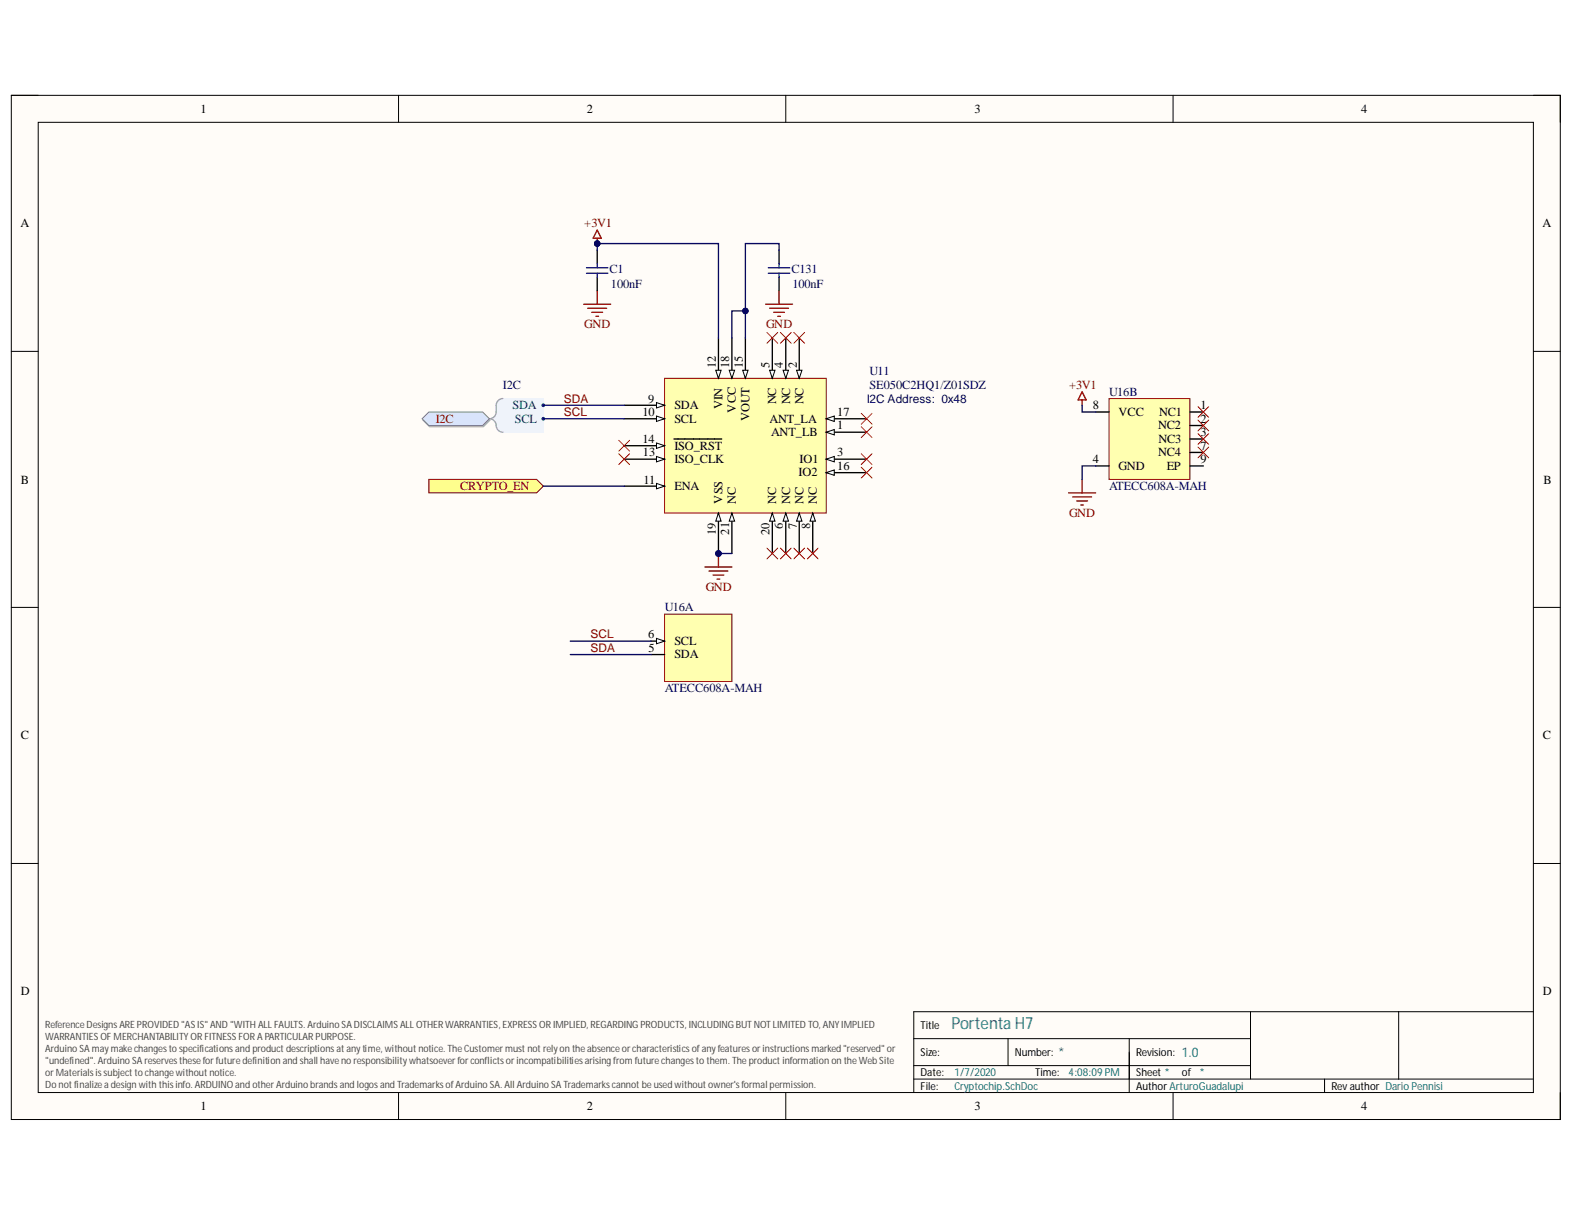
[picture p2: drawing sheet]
<svg xmlns="http://www.w3.org/2000/svg" width="279mm" height="216mm" viewBox="0 0 279 216" stroke-linecap="round" stroke-linejoin="round" font-family="sans-serif">
<path d="M2 16.9h275.1v181.9h-275.1z" fill-rule="evenodd" fill="#fffcf8"/>
<path d="M2 16.9h275.1v181.9h-275.1z" fill="none" stroke="#000" stroke-width=".18"/>
<path d="M6.8 21.7h265.6v172.3h-265.6z" fill-rule="evenodd" fill="#fffcf8"/>
<g fill="none" stroke="#000" stroke-width=".18">
<path d="M2 16.9h4.8M70.8 16.9v4.8M139.6 16.9v4.8M208.4 16.9v4.8M272.4 16.9h4.7v4.8M6.8 21.7h265.6v172.3h-265.6zM2 62.4h4.8M272.4 62.4h4.7M2 107.8h4.8M272.4 107.8h4.7M2 153.3h4.8M272.4 153.3h4.7"/>
<path d="M222.1 179.6v12M248.4 179.6v12M272.4 179.6h-110.1v14.4M70.8 194v4.8M139.6 194v4.8M162.3 184.4h59.8M162.3 191.6h110.1M162.3 189.2h59.8M179.1 184.4v4.8M200.6 184.4v9.6M208.4 194v4.8M235.3 191.6v2.4"/>
<path d="M277.1 194v4.8"/>
</g>
<path d="M106.1 40.9l.7 1.4h-1.4zM106.1 42.3v.9" fill="none" stroke="#800000" stroke-width=".24"/>
<circle cx="106.1" cy="43.2" r=".48" fill="#000080"/>
<circle cx="106.1" cy="43.2" r=".48" fill="none" stroke="#000080" stroke-width=".18"/>
<path d="M103.7 54h4.8M104.4 54.7h3.4M105.1 55.4h1.9M105.8 56.2h.5M106.1 51.6v2.4" fill="none" stroke="#800000" stroke-width=".24"/>
<path d="M106.1 44.4v2.4M106.1 49.2v2.4" fill="none" stroke="#000" stroke-width=".24"/>
<path d="M104.2 47.6h3.8M104.2 48.5h3.8M106.1 46.8v.8M106.1 48.5v.7" fill="none" stroke="#00f" stroke-width=".24"/>
<circle cx="127.6" cy="98.3" r=".48" fill="#000080"/>
<circle cx="127.6" cy="98.3" r=".48" fill="none" stroke="#000080" stroke-width=".18"/>
<path d="M118 67.2h28.8v23.9h-28.8z" fill-rule="evenodd" fill="#ffffb0"/>
<path d="M118 67.2h28.8v23.9h-28.8z" fill="none" stroke="#800000" stroke-width=".18"/>
<path d="M146.8 76.7h7.1" fill="none" stroke="#000" stroke-width=".24"/>
<path d="M146.8 76.7l1.4-.4v.9z" fill="#f8fcff"/>
<path d="M146.8 76.7l1.4-.4v.9z" fill="none" stroke="#000" stroke-width=".18"/>
<path d="M142 60v7.2" fill="none" stroke="#000" stroke-width=".24"/>
<path d="M141.5 65.7h.9l-.4 1.5z" fill="#f8fcff"/>
<path d="M141.5 65.7h.9l-.4 1.5z" fill="none" stroke="#000" stroke-width=".18"/>
<path d="M146.8 81.5h7.1" fill="none" stroke="#000" stroke-width=".24"/>
<path d="M146.8 81.5l1.4-.5v1z" fill="#f8fcff"/>
<path d="M146.8 81.5l1.4-.5v1z" fill="none" stroke="#000" stroke-width=".18"/>
<path d="M139.6 60v7.2" fill="none" stroke="#000" stroke-width=".24"/>
<path d="M139.1 65.7h1l-.5 1.5z" fill="#f8fcff"/>
<path d="M139.1 65.7h1l-.5 1.5z" fill="none" stroke="#000" stroke-width=".18"/>
<path d="M137.2 60v7.2" fill="none" stroke="#000" stroke-width=".24"/>
<path d="M136.7 65.7h1l-.5 1.5z" fill="#f8fcff"/>
<path d="M136.7 65.7h1l-.5 1.5z" fill="none" stroke="#000" stroke-width=".18"/>
<path d="M139.6 91.1v7.2" fill="none" stroke="#000" stroke-width=".24"/>
<path d="M139.6 91.1l.5 1.4h-1z" fill="#f8fcff"/>
<path d="M139.6 91.1l.5 1.4h-1z" fill="none" stroke="#000" stroke-width=".18"/>
<path d="M142 91.1v7.2" fill="none" stroke="#000" stroke-width=".24"/>
<path d="M142 91.1l.4 1.4h-.9z" fill="#f8fcff"/>
<path d="M142 91.1l.4 1.4h-.9z" fill="none" stroke="#000" stroke-width=".18"/>
<path d="M144.4 91.1v7.2" fill="none" stroke="#000" stroke-width=".24"/>
<path d="M144.4 91.1l.4 1.4h-.9z" fill="#f8fcff"/>
<path d="M144.4 91.1l.4 1.4h-.9z" fill="none" stroke="#000" stroke-width=".18"/>
<path d="M110.9 72h7.1" fill="none" stroke="#000" stroke-width=".24"/>
<path d="M116.6 71.5l1.4 .5-1.4 .4z" fill="#f8fcff"/>
<path d="M116.6 71.5l1.4 .5-1.4 .4z" fill="none" stroke="#000" stroke-width=".18"/>
<path d="M110.9 74.4h7.1" fill="none" stroke="#000" stroke-width=".24"/>
<path d="M116.6 73.9l1.4 .5-1.4 .4z" fill="#f8fcff"/>
<path d="M116.6 73.9l1.4 .5-1.4 .4z" fill="none" stroke="#000" stroke-width=".18"/>
<path d="M110.9 86.3h7.1" fill="none" stroke="#000" stroke-width=".24"/>
<path d="M116.6 85.8l1.4 .5-1.4 .5z" fill="#f8fcff"/>
<path d="M116.6 85.8l1.4 .5-1.4 .5z" fill="none" stroke="#000" stroke-width=".18"/>
<path d="M127.6 60v7.2" fill="none" stroke="#000" stroke-width=".24"/>
<path d="M127.1 65.7h1l-.5 1.5z" fill="#f8fcff"/>
<path d="M127.1 65.7h1l-.5 1.5z" fill="none" stroke="#000" stroke-width=".18"/>
<path d="M110.9 81.5h7.1" fill="none" stroke="#000" stroke-width=".24"/>
<path d="M116.6 81l1.4 .5-1.4 .5z" fill="#f8fcff"/>
<path d="M116.6 81l1.4 .5-1.4 .5z" fill="none" stroke="#000" stroke-width=".18"/>
<path d="M110.9 79.1h7.1" fill="none" stroke="#000" stroke-width=".24"/>
<path d="M116.6 78.7l1.4 .4-1.4 .5z" fill="#f8fcff"/>
<path d="M116.6 78.7l1.4 .4-1.4 .5z" fill="none" stroke="#000" stroke-width=".18"/>
<path d="M132.4 60v7.2M119.7 77.9h8.5" fill="none" stroke="#000" stroke-width=".24"/>
<path d="M131.9 65.7h1l-.5 1.5z" fill="#f8fcff"/>
<path d="M131.9 65.7h1l-.5 1.5z" fill="none" stroke="#000" stroke-width=".18"/>
<path d="M146.8 83.9h7.1" fill="none" stroke="#000" stroke-width=".24"/>
<path d="M146.8 83.9l1.4-.5v1z" fill="#f8fcff"/>
<path d="M146.8 83.9l1.4-.5v1z" fill="none" stroke="#000" stroke-width=".18"/>
<path d="M146.8 74.4h7.1" fill="none" stroke="#000" stroke-width=".24"/>
<path d="M146.8 74.4l1.4-.5v.9z" fill="#f8fcff"/>
<path d="M146.8 74.4l1.4-.5v.9z" fill="none" stroke="#000" stroke-width=".18"/>
<path d="M130 60v7.2" fill="none" stroke="#000" stroke-width=".24"/>
<path d="M129.5 65.7h1l-.5 1.5z" fill="#f8fcff"/>
<path d="M129.5 65.7h1l-.5 1.5z" fill="none" stroke="#000" stroke-width=".18"/>
<path d="M127.6 91.1v7.2" fill="none" stroke="#000" stroke-width=".24"/>
<path d="M127.6 91.1l.5 1.4h-1z" fill="#f8fcff"/>
<path d="M127.6 91.1l.5 1.4h-1z" fill="none" stroke="#000" stroke-width=".18"/>
<circle cx="127.6" cy="98.3" r=".48" fill="#000080"/>
<circle cx="127.6" cy="98.3" r=".48" fill="none" stroke="#000080" stroke-width=".18"/>
<path d="M137.2 91.1v7.2" fill="none" stroke="#000" stroke-width=".24"/>
<path d="M137.2 91.1l.5 1.4h-1z" fill="#f8fcff"/>
<path d="M137.2 91.1l.5 1.4h-1z" fill="none" stroke="#000" stroke-width=".18"/>
<path d="M130 91.1v7.2" fill="none" stroke="#000" stroke-width=".24"/>
<path d="M130 91.1l.5 1.4h-1z" fill="#f8fcff"/>
<path d="M130 91.1l.5 1.4h-1z" fill="none" stroke="#000" stroke-width=".18"/>
<path d="M88.7 70.9l.6-.1h7.2v5.9h-7.2a1.23 1.23 0 0 1-1.2-1.5l-.3-.5-.6-.3 .6-.5 .3-.4v-1.5l.2-.6z" fill-rule="evenodd" fill="#edf2fb"/>
<path d="M88.7 70.9l.6-.1h7.2v5.9h-7.2a1.23 1.23 0 0 1-1.2-1.5l-.3-.5-.6-.3 .6-.5 .3-.4v-1.5l.2-.6z" fill="none" stroke="#edf2fb" stroke-width=".18"/>
<path d="M89.3 70.8a1.19 1.19 0 0 0-1.2 1.2v1.2a1.2 1.2 0 0 1-1.2 1.2 1.35 1.35 0 0 1 1.3 1.5 1.19 1.19 0 0 0 1.1 .8" fill="none" stroke="#8f9ec9" stroke-width=".24"/>
<circle cx="96.5" cy="72" r=".24" fill="#003a70"/>
<circle cx="96.5" cy="72" r=".24" fill="none" stroke="#003a70" stroke-width=".18"/>
<circle cx="96.5" cy="74.4" r=".24" fill="#003a70"/>
<circle cx="96.5" cy="74.4" r=".24" fill="none" stroke="#003a70" stroke-width=".18"/>
<path d="M75.1 74.6l1.2-1.2h9.6l1.2 1.2-1.2 1.2h-9.6z" fill-rule="evenodd" fill="#bac0ca"/>
<path d="M75.1 74.6l1.2-1.2h9.6l1.2 1.2-1.2 1.2h-9.6z" fill="none" stroke="#a6acb6" stroke-width=".18"/>
<path d="M76.2 73.2h9.5l1.2 1.2-1.2 1.1h-9.5l-1.2-1.1z" fill-rule="evenodd" fill="#d5e4ff"/>
<path d="M76.2 73.2h9.5l1.2 1.2-1.2 1.1h-9.5l-1.2-1.1z" fill="none" stroke="#71809b" stroke-width=".18"/>
<path d="M127.6 98.3v2.4M125.2 100.7h4.8M125.9 101.4h3.4M126.7 102.1h1.9M127.4 102.8h.4" fill="none" stroke="#800000" stroke-width=".24"/>
<circle cx="127.6" cy="98.3" r=".48" fill="#000080"/>
<circle cx="127.6" cy="98.3" r=".48" fill="none" stroke="#000080" stroke-width=".18"/>
<g fill="none" stroke="#f00" stroke-width=".18">
<path d="M136.2 59l1.9 2M138.1 59l-1.9 2M138.6 59l1.9 2M140.5 59l-1.9 2M141 59l1.9 2M142.9 59l-1.9 2M109.9 78.2l1.9 1.9M111.8 78.2l-1.9 1.9M153 73.4l1.9 1.9M153 75.8l1.9 1.9M154.9 73.4l-1.9 1.9M154.9 75.8l-1.9 1.9"/>
<path d="M109.9 80.6l1.9 1.9M111.8 80.6l-1.9 1.9M136.2 97.3l1.9 1.9M138.1 97.3l-1.9 1.9M138.6 97.3l1.9 1.9M140.5 97.3l-1.9 1.9M141 97.3l1.9 1.9M142.9 97.3l-1.9 1.9M143.4 97.3l1.9 1.9M145.3 97.3l-1.9 1.9M153 80.6l1.9 1.9M153 83l1.9 1.9"/>
<path d="M154.9 83l-1.9 1.9M154.9 80.6l-1.9 1.9"/>
</g>
<path d="M138.4 44.4v2.4M138.4 49.2v2.4" fill="none" stroke="#000" stroke-width=".24"/>
<path d="M136.5 47.6h3.8M136.5 48.5h3.8M138.4 46.8v.8M138.4 48.5v.7" fill="none" stroke="#00f" stroke-width=".24"/>
<path d="M136 54h4.8M136.7 54.7h3.4M137.4 55.4h1.9M138.1 56.2h.5M138.4 51.6v2.4" fill="none" stroke="#800000" stroke-width=".24"/>
<path d="M76.2 85.1h19.1l1.2 1.2-1.2 1.2h-19.1z" fill-rule="evenodd" fill="#ffff80"/>
<path d="M76.2 85.1h19.1l1.2 1.2-1.2 1.2h-19.1z" fill="none" stroke="#800000" stroke-width=".18"/>
<path d="M118 109h12v12h-12z" fill-rule="evenodd" fill="#ffffb0"/>
<path d="M118 109h12v12h-12z" fill="none" stroke="#800000" stroke-width=".18"/>
<path d="M115.6 113.8h2.4" fill="none" stroke="#000" stroke-width=".24"/>
<path d="M116.6 113.3l1.4 .5-1.4 .5z" fill="#f8fcff"/>
<path d="M116.6 113.3l1.4 .5-1.4 .5z" fill="none" stroke="#000" stroke-width=".18"/>
<path d="M115.6 116.2h2.4" fill="none" stroke="#000" stroke-width=".24"/>
<path d="M197 70.8h14.4v14.3h-14.4z" fill-rule="evenodd" fill="#ffffb0"/>
<path d="M197 70.8h14.4v14.3h-14.4z" fill="none" stroke="#800000" stroke-width=".18"/>
<path d="M194.6 73.2h2.4M211.4 73.2h2.3M211.4 75.6h2.3M211.4 77.9h2.3M194.6 82.7h2.4M211.4 82.7h2.3M211.4 80.3h2.3" fill="none" stroke="#000" stroke-width=".24"/>
<path d="M192.2 71v1M192.2 69.6l.7 1.4h-1.4zM189.8 87.5h4.8M190.5 88.2h3.4M191.3 88.9h1.9M192 89.7h.4M192.2 85.1v2.4" fill="none" stroke="#800000" stroke-width=".24"/>
<path d="M106.1 43.2v1.2" fill="none" stroke="#000080" stroke-width=".24"/>
<circle cx="106.1" cy="43.2" r=".48" fill="#000080"/>
<circle cx="106.1" cy="43.2" r=".48" fill="none" stroke="#000080" stroke-width=".18"/>
<path d="M106.1 43.2h21.5v16.8M96.5 74.4h14.4M96.5 72h14.4M96.5 86.3h14.4" fill="none" stroke="#000080" stroke-width=".24"/>
<circle cx="106.1" cy="43.2" r=".48" fill="#000080"/>
<circle cx="106.1" cy="43.2" r=".48" fill="none" stroke="#000080" stroke-width=".18"/>
<path d="M127.6 98.3h2.4" fill="none" stroke="#000080" stroke-width=".24"/>
<circle cx="127.6" cy="98.3" r=".48" fill="#000080"/>
<circle cx="127.6" cy="98.3" r=".48" fill="none" stroke="#000080" stroke-width=".18"/>
<path d="M130 60v-4.8h2.4v4.8" fill="none" stroke="#000080" stroke-width=".24"/>
<circle cx="132.4" cy="55.2" r=".48" fill="#000080"/>
<circle cx="132.4" cy="55.2" r=".48" fill="none" stroke="#000080" stroke-width=".18"/>
<path d="M138.4 44.4v-1.2h-6v12" fill="none" stroke="#000080" stroke-width=".24"/>
<circle cx="132.4" cy="55.2" r=".48" fill="#000080"/>
<circle cx="132.4" cy="55.2" r=".48" fill="none" stroke="#000080" stroke-width=".18"/>
<path d="M192.2 72v1.2h2.4M194.6 82.7h-2.4v2.4M101.3 116.2h14.3M101.3 113.8h14.3" fill="none" stroke="#000080" stroke-width=".24"/>
<path d="M212.8 72.2l1.9 1.9M212.8 74.6l1.9 1.9M212.8 77l1.9 1.9M212.8 79.4l1.9 1.9M214.7 72.2l-1.9 1.9M214.7 74.6l-1.9 1.9M214.7 77l-1.9 1.9M214.7 79.4l-1.9 1.9" fill="none" stroke="#f00" stroke-width=".18"/>
<text font-size="3" fill="#0a7271" x="169" y="182.6">PortentaH7</text>
<g font-size="2.4" fill="#0a7271">
<text x="188" y="187.6">*</text>
<text x="209.9" y="187.6">1.0</text>
</g>
<g font-size="2.2">
<text x="35.6" y="20">1</text>
<text x="104.2" y="20">2</text>
<text x="173.1" y="20">3</text>
<text x="241.8" y="20">4</text>
<text x="3.6" y="40.3">A</text>
<text x="274" y="40.3">A</text>
<text x="127.1" y="65.3" transform="rotate(-90 127.1 65.3)">12</text>
<text x="129.5" y="65.3" transform="rotate(-90 129.5 65.3)">18</text>
<text x="132" y="65.3" transform="rotate(-90 132 65.3)">15</text>
<text x="136.7" y="65.3" transform="rotate(-90 136.7 65.3)">5</text>
<text x="139.1" y="65.3" transform="rotate(-90 139.1 65.3)">4</text>
<text x="141.5" y="65.3" transform="rotate(-90 141.5 65.3)">2</text>
<text x="115.1" y="71.5">9</text>
<text x="137.9" y="71.8" transform="rotate(-90 137.9 71.8)">NC</text>
<text x="140.3" y="71.8" transform="rotate(-90 140.3 71.8)">NC</text>
<text x="142.7" y="71.8" transform="rotate(-90 142.7 71.8)">NC</text>
<text x="114.1" y="73.8">10</text>
<text x="119.8" y="72.7">SDA</text>
<text x="119.8" y="75">SCL</text>
<text x="128.3" y="72.7" transform="rotate(-90 128.3 72.7)">VIN</text>
<text x="130.7" y="73.2" transform="rotate(-90 130.7 73.2)">VCC</text>
<text x="133.1" y="74.8" transform="rotate(-90 133.1 74.8)">VOUT</text>
<text x="136.7" y="75">ANT_LA</text>
<text x="136.9" y="77.5">ANT_LB</text>
<text x="148.7" y="76.2">1</text>
<text x="148.7" y="73.8">17</text>
<text x="194.1" y="72.7">8</text>
<text x="198.7" y="73.8">VCC</text>
<text x="205.7" y="76.2">NC2</text>
<text x="205.9" y="73.8">NC1</text>
<text x="213.2" y="72.7">1</text>
<text x="213.2" y="75">2</text>
<text x="213.2" y="77.5">3</text>
<text x="114.1" y="78.7">14</text>
<text x="114.2" y="81">13</text>
<text x="119.8" y="82.2">ISO_CLK</text>
<text x="119.8" y="79.8">ISO_RST</text>
<text x="142" y="82.2">IO1</text>
<text x="148.7" y="81">3</text>
<text x="148.7" y="83.4">16</text>
<text x="194.1" y="82.2">4</text>
<text x="198.7" y="83.4">GND</text>
<text x="205.7" y="81">NC4</text>
<text x="205.8" y="78.7">NC3</text>
<text x="207.2" y="83.4">EP</text>
<text x="213.2" y="82.2">9</text>
<text x="213.2" y="79.8">7</text>
<text x="3.7" y="85.8">B</text>
<text x="114.3" y="85.8">11</text>
<text x="119.8" y="87">ENA</text>
<text x="128.3" y="89.4" transform="rotate(-90 128.3 89.4)">VSS</text>
<text x="130.7" y="89.4" transform="rotate(-90 130.7 89.4)">NC</text>
<text x="137.9" y="89.4" transform="rotate(-90 137.9 89.4)">NC</text>
<text x="140.3" y="89.4" transform="rotate(-90 140.3 89.4)">NC</text>
<text x="141.9" y="84.6">IO2</text>
<text x="142.7" y="89.4" transform="rotate(-90 142.7 89.4)">NC</text>
<text x="145.1" y="89.4" transform="rotate(-90 145.1 89.4)">NC</text>
<text x="274.2" y="85.8">B</text>
<text x="127.1" y="95.1" transform="rotate(-90 127.1 95.1)">19</text>
<text x="129.5" y="94.9" transform="rotate(-90 129.5 94.9)">21</text>
<text x="136.7" y="95.1" transform="rotate(-90 136.7 95.1)">20</text>
<text x="139.1" y="94" transform="rotate(-90 139.1 94)">6</text>
<text x="141.5" y="94" transform="rotate(-90 141.5 94)">7</text>
<text x="143.9" y="94" transform="rotate(-90 143.9 94)">8</text>
<text x="115.1" y="113.3">6</text>
<text x="115.2" y="115.7">5</text>
<text x="119.8" y="114.5">SCL</text>
<text x="119.8" y="116.9">SDA</text>
<text x="3.7" y="131.3">C</text>
<text x="274.1" y="131.3">C</text>
<text x="3.7" y="176.7">D</text>
<text x="274.1" y="176.7">D</text>
<text x="35.6" y="197.1">1</text>
<text x="104.2" y="197.1">2</text>
<text x="173.1" y="197.1">3</text>
<text x="241.8" y="197.1">4</text>
</g>
<g font-size="2.2" fill="#800000">
<text x="103.8" y="40.3">+3V1</text>
<text x="103.8" y="58.3">GND</text>
<text x="136.1" y="58.3">GND</text>
<text x="189.9" y="69.1">+3V1</text>
<text x="77.4" y="75">I2C</text>
<text x="81.7" y="87">CRYPTO_EN</text>
<text x="189.9" y="91.8">GND</text>
<text x="125.4" y="105">GND</text>
</g>
<g font-size="2.2" fill="#000080">
<text x="108.3" y="48.5">C1</text>
<text x="108.5" y="51.1">100nF</text>
<text x="140.6" y="48.5">C131</text>
<text x="140.8" y="51.1">100nF</text>
<text x="89.3" y="69.1">I2C</text>
<text x="154.5" y="66.6">U11</text>
<text x="154.5" y="69.1">SE050C2HQ1/Z01SDZ</text>
<text x="197" y="70.3">U16B</text>
<text x="197" y="87">ATECC608A-MAH</text>
<text x="118.1" y="108.5">U16A</text>
<text x="118.1" y="122.9">ATECC608A-MAH</text>
</g>
<g font-size="2.2" fill="#003a70">
<text x="91" y="72.7">SDA</text>
<text x="91.4" y="75">SCL</text>
</g>
<g font-size="2.1" fill="#800000">
<text x="100.2" y="71.5">SDA</text>
<text x="100.2" y="73.8">SCL</text>
<text x="104.9" y="113.3">SCL</text>
<text x="104.9" y="115.7">SDA</text>
</g>
<text font-size="2.1" fill="#000080" x="154" y="71.5">I2C Address: 0x48</text>
<g font-size="1.9">
<text x="163.5" y="182.6">Title</text>
<text x="163.5" y="187.4">Size:</text>
<text x="163.5" y="191">Date:</text>
<text x="180.3" y="187.4">Number:</text>
<text x="183.9" y="191">Time:</text>
<text x="201.8" y="187.4">Revision:</text>
<text x="201.8" y="191">Sheet*</text>
<text x="209.9" y="191">of *</text>
<text x="163.5" y="193.5">File:</text>
<text x="201.8" y="193.5">AuthorArturoGuadalupi</text>
<text x="236.5" y="193.5">Revauthor Dario Pennisi</text>
</g>
<g font-size="1.9" fill="#0a7271">
<text x="169.5" y="191">1/7/2020</text>
<text x="189.8" y="191">4:08:09PM</text>
<text x="169.5" y="193.5">Cryptochip.SchDoc</text>
</g>
<g font-size="1.8" fill="#434343">
<text x="8" y="182.5">ReferenceDesignsAREPROVIDED&quot;ASIS&quot; AND&quot;WITHALLFAULTS. ArduinoSADISCLAIMSALLOTHERWARRANTIES, EXPRESSORIMPLIED, REGARDINGPRODUCTS, INCLUDINGBUTNOTLIMITEDTO, ANYIMPLIED</text>
<text x="8" y="184.7">WARRANTIESOFMERCHANTABILITYORFITNESSFORAPARTICULARPURPOSE.</text>
<text x="8" y="186.8">ArduinoSAmaymakechangestospecificationsandproductdescriptionsatanytime, w</text>
<text x="8" y="189">&quot;undefined&quot;. ArduinoSAreservestheseforfuturedefinitionandshall havenoresponsibilityw</text>
<text x="8" y="191.1">orMaterialsissubjecttochangew</text>
<text x="32.5" y="191.1">ithoutnotice.</text>
<text x="69.6" y="186.8">ithoutnotice. TheCustomermustnotrelyontheabsenceorcharacteristicsofanyfeaturesorinstructionsmarked&quot;reserved&quot; or</text>
<text x="73.9" y="189">hatsoeverforconflictsorincompatibilitiesarisingfromfuturechangestothem. TheproductinformationontheWebSite</text>
<text x="8" y="193.2">Donotfinalizeadesignw</text>
<text x="25.9" y="193.2">iththisinfo. ARDUINOandotherArduinobrandsandlogosandTrademarksofArduinoSA. All ArduinoSATrademarkscannotbeusedw</text>
<text x="121.1" y="193.2">ithoutow</text>
<text x="128" y="193.2">ner'sformal permission.</text>
</g>
</svg>
